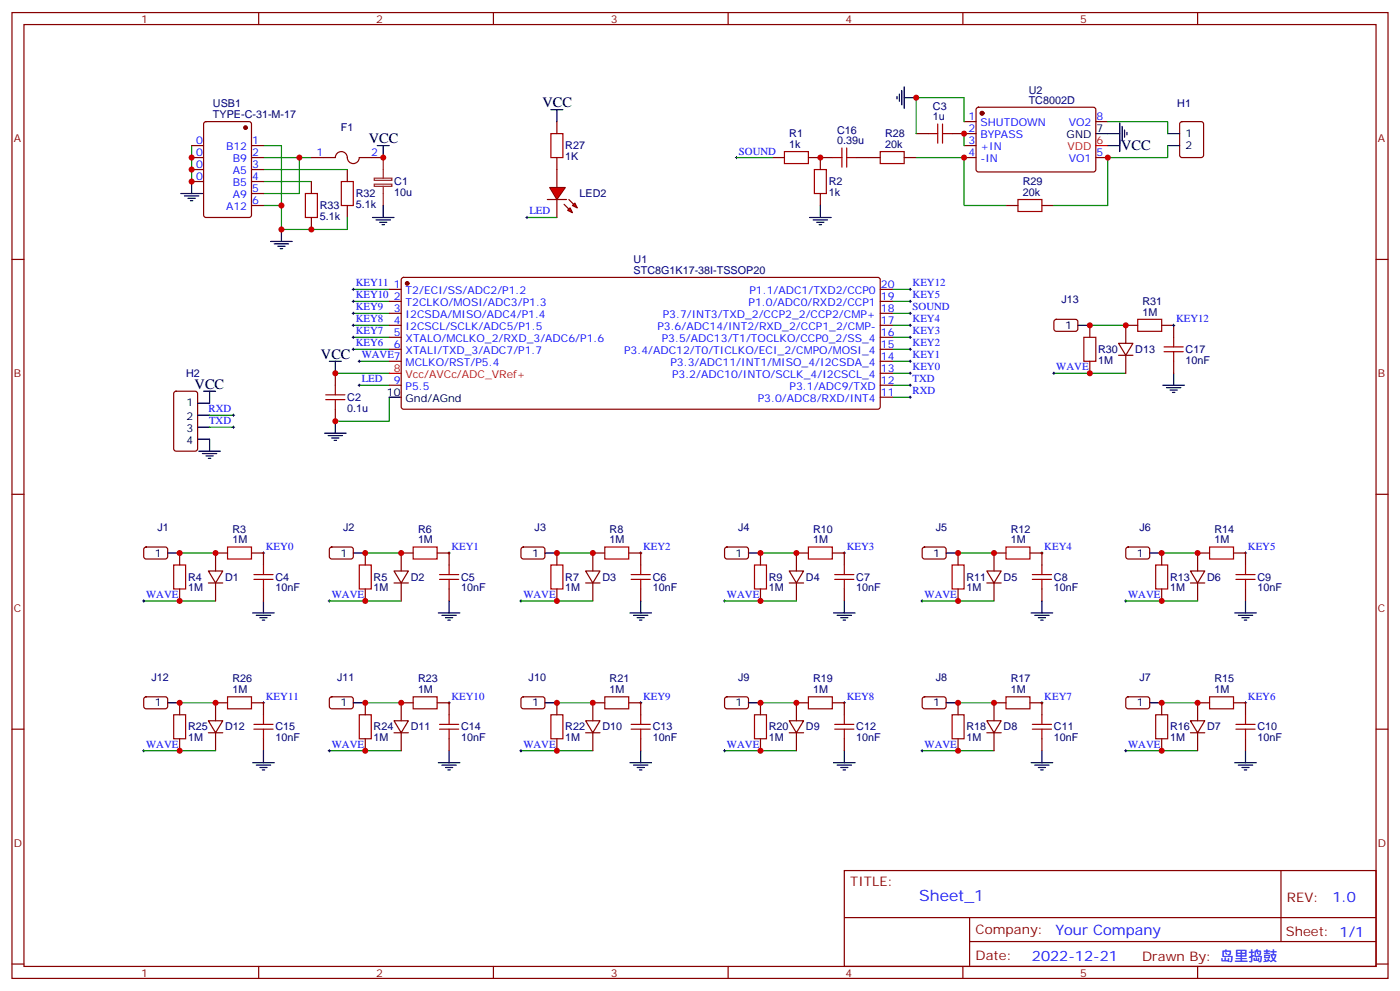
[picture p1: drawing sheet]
<svg xmlns="http://www.w3.org/2000/svg" width="412mm" height="292mm" viewBox="0 0 412 292" stroke-linecap="round" stroke-linejoin="round" font-family="sans-serif">
<g fill="none" stroke="#870000" stroke-width=".35">
<path d="M3.5 3.7h405.4v284.3h-405.4zM7.1 7.2h398.2v277.3h-398.2zM76.2 3.7v3.5M145.3 3.7v3.5M214.5 3.7v3.5M283.6 3.7v3.5M352.8 3.7v3.5M3.5 76.4h3.6M405.3 76.4h3.6M3.5 145.5h3.6M405.3 145.5h3.6M3.5 214.7h3.6"/>
<path d="M405.3 214.7h3.6M248.7 256.3h156.6v28.2h-156.6zM377.3 256.3v20.9M248.7 270.1h156.5M285.6 277.2h119.6M285.6 270.1v14.2M3.5 283.8h3.6M76.2 284.5v3.5M145.3 284.5v3.5M214.5 284.5v3.5M283.6 284.5v3.5M352.8 284.5v3.5"/>
<path d="M405.3 283.8h3.6"/>
</g>
<path d="M77.3 206.9h.7M77.6 206.6v.7M131.9 206.9h.7M132.3 206.6v.7M188.4 206.9h.7M188.7 206.6v.7M248.4 206.9h.7M248.7 206.6v.7M306.6 206.9h.7M306.9 206.6v.7M366.5 206.9h.7M366.9 206.6v.7" fill="none" stroke="#000" stroke-width=".29"/>
<g fill="#f00" stroke="#870000" stroke-width=".35">
<path d="M161.9 55.2h4.6l-2.5 3.5z"/>
<path d="M161.2 58.7h5.7z"/>
</g>
<g fill="#870000" stroke="#870000" stroke-width=".35">
<path d="M167.6 58.7l1.4 1.4z"/>
<path d="M166.2 60.1l1.4 1.5z"/>
</g>
<g fill="#f00" stroke="#870000" stroke-width=".35">
<path d="M168.6 60.5l.7-.7 .7 1.4z"/>
<path d="M167.2 61.9l.7-.7 .7 1.4z"/>
</g>
<g fill="none" stroke="#870000" stroke-width=".35">
<path d="M60.2 36l.5-.2h12.7l.6 .4 .1 27.1-.5 .7h-12.9l-.7-.4v-27.1zM164 35.8v3.5M269.9 39.3h3.5M280.5 39.3h7M284 35.8h3.5M287.7 31.8l.5-.2h34.2l.4 .7-.1 17.9-.6 .4h-34.2l-.4-.7v-17.6zM322.8 35.8h3.5M347.7 36l.5-.2h5.6l.7 .4v9.5l-.4 .6-5.9 .1-.7-.5v-9.4zM56.4 42.9h3.6M56.4 46.4h3.6M56.4 49.9h3.6M56.4 53.4h3.6"/>
<path d="M74.1 42.9h3.5M74.1 46.4h3.5M74.1 49.9h3.5M74.1 53.4h3.5M74.1 57h3.5M91.7 46.4h7.1a1.82 1.82 0 0 1 2-1.8 1.82 1.82 0 0 1 1.6 2.3 1.76 1.76 0 0 0 1.9 1.2 1.76 1.76 0 0 0 1.5-1.7h7.1M91.7 53.4v3.6M102.3 49.9v3.5M164 46.4v8.8M164 58.7v5.3M227.5 46.4h3.6M238.1 46.4h7.1"/>
<path d="M241.7 46.4v3.5M241.7 57v3.5M252.2 46.4h7.1M266.3 46.4h3.6M284 42.9h3.5M284 46.4h3.5M322.8 46.4h3.5M74.1 60.5h3.5M91.7 64v3.6M102.3 60.5v3.5M296.3 60.5h3.6M306.9 60.5h3.5"/>
<path d="M114.7 85.2h3.5M114.7 88.7h3.5M114.7 92.3h3.5M114.7 95.8h3.5M114.7 99.3h3.5M118.4 81.9l.5-.2h140l.4 .7-.1 37.6-.6 .5-140-.1-.4-.6v-37.4zM259.3 85.2h3.5M259.3 88.7h3.5M259.3 92.3h3.5M259.3 95.8h3.5M259.3 99.3h3.5M310.7 94.2l.4-.2 6 .1 .4 .6-.1 2.4-.6 .4h-5.9l-.5-.7v-2.1z"/>
<path d="M321 95.8v3.5M335.1 95.8h-3.5v5.3M342.2 95.8h3.5v3.5M51.4 115.4l.5-.2h5.6l.7 .4v16.5l-.5 .7h-5.8l-.7-.4v-16.5zM98.8 109.9v3.5M114.7 102.8h3.5M114.7 106.4h3.5M114.7 113.4h3.5M259.3 102.8h3.5M259.3 106.4h3.5M259.3 109.9h3.5M259.3 113.4h3.5"/>
<path d="M259.3 116.9h3.5M321 106.4v3.5M329.5 101.1h4.2l-2.1 3.5zM329.5 104.6h4.2M331.6 104.6v5.3M345.7 106.4v3.5M98.8 120.5v3.5M42.6 161.2l.4-.2 6 .1 .4 .6-.1 2.4-.6 .5-5.9-.1-.5-.6v-2.2zM52.9 162.8v3.5M52.9 173.4v3.5M61.4 168.1h4.2l-2.1 3.5zM61.4 171.6h4.2"/>
<path d="M63.5 171.6v5.3M67 162.8h-3.5v5.3M74.1 162.8h3.5v3.5M77.6 173.4v3.5M97.2 161.2l.5-.2 5.9 .1 .5 .6-.1 2.4-.6 .5-6-.1-.4-.6v-2.2zM107.6 162.8v3.5M107.6 173.4v3.5M116.1 168.1h4.2l-2.1 3.5zM116.1 171.6h4.2M118.2 171.6v5.3M121.7 162.8h-3.5v5.3M128.8 162.8h3.5v3.5"/>
<path d="M132.3 173.4v3.5M153.7 161.2l.5-.2 5.9 .1 .4 .6-.1 2.4-.6 .5-5.9-.1-.4-.6v-2.2zM164 162.8v3.5M164 173.4v3.5M172.5 168.1h4.2l-2.1 3.5zM172.5 171.6h4.2M174.6 171.6v5.3M178.2 162.8h-3.6v5.3M185.2 162.8h3.5v3.5M188.7 173.4v3.5M213.7 161.2l.4-.2 6 .1 .4 .6-.1 2.4-.6 .5-5.9-.1-.5-.6v-2.2zM224 162.8v3.5"/>
<path d="M224 173.4v3.5M232.5 168.1h4.2l-2.1 3.5zM232.5 171.6h4.2M234.6 171.6v5.3M238.1 162.8h-3.5v5.3M245.2 162.8h3.5v3.5M248.7 173.4v3.5M271.9 161.2l.4-.2 6 .1 .4 .6-.1 2.4-.6 .5-5.9-.1-.5-.6v-2.2zM282.2 162.8v3.5M282.2 173.4v3.5M290.7 168.1h4.2l-2.1 3.5zM290.7 171.6h4.2"/>
<path d="M292.8 171.6v5.3M296.3 162.8h-3.5v5.3M303.4 162.8h3.5v3.5M306.9 173.4v3.5M331.8 161.2l.5-.2 5.9 .1 .5 .6-.1 2.4-.6 .5-6-.1-.4-.6v-2.2zM342.2 162.8v3.5M342.2 173.4v3.5M350.7 168.1h4.2l-2.1 3.5zM350.7 171.6h4.2M352.8 171.6v5.3M356.3 162.8h-3.5v5.3M363.4 162.8h3.5v3.5"/>
<path d="M366.9 173.4v3.5M42.6 205.3l.4-.2 6 .1 .4 .6-.1 2.4-.6 .5-5.9-.1-.5-.6v-2.2zM52.9 206.9v3.5M52.9 217.5v3.5M61.4 212.2h4.2l-2.1 3.5zM61.4 215.7h4.2M63.5 215.7v5.3M67 206.9h-3.5v5.3M74.1 206.9h3.5v3.5M77.6 217.5v3.5M97.2 205.3l.5-.2 5.9 .1 .5 .6-.1 2.4-.6 .5-6-.1-.4-.6v-2.2zM107.6 206.9v3.5"/>
<path d="M107.6 217.5v3.5M116.1 212.2h4.2l-2.1 3.5zM116.1 215.7h4.2M118.2 215.7v5.3M121.7 206.9h-3.5v5.3M128.8 206.9h3.5v3.5M132.3 217.5v3.5M153.7 205.3l.5-.2 5.9 .1 .4 .6-.1 2.4-.6 .5-5.9-.1-.4-.6v-2.2zM164 206.9v3.5M164 217.5v3.5M172.5 212.2h4.2l-2.1 3.5zM172.5 215.7h4.2"/>
<path d="M174.6 215.7v5.3M178.2 206.9h-3.6v5.3M185.2 206.9h3.5v3.5M188.7 217.5v3.5M213.7 205.3l.4-.2 6 .1 .4 .6-.1 2.4-.6 .5-5.9-.1-.5-.6v-2.2zM224 206.9v3.5M224 217.5v3.5M232.5 212.2h4.2l-2.1 3.5zM232.5 215.7h4.2M234.6 215.7v5.3M238.1 206.9h-3.5v5.3M245.2 206.9h3.5v3.5"/>
<path d="M248.7 217.5v3.5M271.9 205.3l.4-.2 6 .1 .4 .6-.1 2.4-.6 .5-5.9-.1-.5-.6v-2.2zM282.2 206.9v3.5M282.2 217.5v3.5M290.7 212.2h4.2l-2.1 3.5zM290.7 215.7h4.2M292.8 215.7v5.3M296.3 206.9h-3.5v5.3M303.4 206.9h3.5v3.5M306.9 217.5v3.5M331.8 205.3l.5-.2 5.9 .1 .5 .6-.1 2.4-.6 .5-6-.1-.4-.6v-2.2zM342.2 206.9v3.5"/>
<path d="M342.2 217.5v3.5M350.7 212.2h4.2l-2.1 3.5zM350.7 215.7h4.2M352.8 215.7v5.3M356.3 206.9h-3.5v5.3M363.4 206.9h3.5v3.5M366.9 217.5v3.5"/>
</g>
<g fill="none" stroke="#008700" stroke-width=".35">
<path d="M284 35.8v-7h-14.1v10.5M284 39.3v3.6M326.3 35.8h17.7v3.5M56.4 42.9v10.5M77.6 46.4h10.6v10.6h-10.6M77.6 42.9h5.3v17.6M77.6 53.4h14.1M77.6 49.9h24.7M88.2 46.4h3.5M217 46.4h10.5M269.9 46.4h14.1v14.1h12.3M344 42.9v3.5h-17.7v14.1h-15.9"/>
<path d="M77.6 60.5h5.3v7.1h19.4v-3.6M155.2 64h8.8M104.1 99.3h10.6M104.1 95.8h10.6M104.1 92.3h10.6M104.1 88.7h10.6M104.1 85.2h10.6M262.8 99.3h5.3M262.8 95.8h5.3M262.8 92.3h5.3M262.8 88.7h5.3M262.8 85.2h5.3"/>
<path d="M321 95.8h10.6M98.8 109.9h15.9M104.1 102.8h10.6M105.8 113.4h8.9M105.8 106.4h8.9M114.7 116.9v7.1h-15.9M262.8 102.8h5.3M262.8 116.9h5.3M262.8 113.4h5.3M262.8 109.9h5.3M262.8 106.4h5.3M310.4 109.9h21.2"/>
<path d="M61.7 125.8h7.1M61.7 122.2h7.1M42.3 176.9h21.2M52.9 162.8h10.6M97 176.9h21.2M107.6 162.8h10.6M153.5 176.9h21.1M164 162.8h10.6M213.4 176.9h21.2M224 162.8h10.6M271.6 176.9h21.2M282.2 162.8h10.6"/>
<path d="M331.6 176.9h21.2M342.2 162.8h10.6M52.9 206.9h10.6M107.6 206.9h10.6M164 206.9h10.6M224 206.9h10.6M282.2 206.9h10.6M342.2 206.9h10.6M42.3 221h21.2M97 221h21.2M153.5 221h21.1M213.4 221h21.2"/>
<path d="M271.6 221h21.2M331.6 221h21.2"/>
</g>
<g fill="none" stroke="#000" stroke-width=".29">
<path d="M216.6 46.4h.7M217 46v.7M154.9 64h.7M155.2 63.7v.7M103.7 95.8h.7M103.7 85.2h.7M103.7 99.3h.7M103.7 88.7h.7M103.7 92.3h.7M104.1 84.8v.7M104.1 88.4v.7M104.1 91.9v.7"/>
<path d="M104.1 95.4v.7M104.1 99v.7M267.8 95.8h.7M267.8 85.2h.7M267.8 99.3h.7M267.8 88.7h.7M267.8 92.3h.7M268.1 84.8v.7M268.1 88.4v.7M268.1 91.9v.7M268.1 95.4v.7M268.1 99v.7"/>
<path d="M345.4 95.8h.7M345.7 95.4v.7M103.7 102.8h.7M104.1 102.5v.7M105.5 113.4h.7M105.5 106.4h.7M105.8 106v.7M105.8 113.1v.7M267.8 113.4h.7M267.8 106.4h.7M267.8 109.9h.7M267.8 116.9h.7"/>
<path d="M267.8 102.8h.7M268.1 102.5v.7M268.1 106v.7M268.1 109.5v.7M268.1 113.1v.7M268.1 116.6v.7M310.1 109.9h.7M310.4 109.5v.7M68.4 125.8h.7M68.4 122.2h.7M68.8 121.9v.7M68.8 125.4v.7"/>
<path d="M42 176.9h.7M42.3 176.6v.7M77.3 162.8h.7M77.6 162.5v.7M96.7 176.9h.7M97 176.6v.7M131.9 162.8h.7M132.3 162.5v.7M153.1 176.9h.7M153.5 176.6v.7M188.4 162.8h.7M188.7 162.5v.7"/>
<path d="M213.1 176.9h.7M213.4 176.6v.7M248.4 162.8h.7M248.7 162.5v.7M271.3 176.9h.7M271.6 176.6v.7M306.6 162.8h.7M306.9 162.5v.7M331.3 176.9h.7M331.6 176.6v.7M366.5 162.8h.7M366.9 162.5v.7"/>
<path d="M42 221h.7M42.3 220.7v.7M96.7 221h.7M97 220.7v.7M153.1 221h.7M153.5 220.7v.7M213.1 221h.7M213.4 220.7v.7M271.3 221h.7M271.6 220.7v.7M331.3 221h.7M331.6 220.7v.7"/>
</g>
<g fill="none" stroke="#a10000" stroke-width=".35">
<path d="M162.3 39.3h3.5v7.1h-3.5zM273.4 39.3h2.8M276.2 36.5v5.7M277.6 36.5v5.7M277.6 39.3h2.9M90 57h3.5v7h-3.5zM100.5 53.4h3.6v7.1h-3.6zM231.1 44.6h7v3.6h-7zM239.9 49.9h3.5v7.1h-3.5zM245.2 46.4h2.8M248 43.6v5.6M249.4 46.4h2.8"/>
<path d="M249.4 43.6v5.6M259.3 44.6h7v3.6h-7zM299.9 58.7h7v3.6h-7zM319.3 99.3h3.5v7.1h-3.5zM335.1 94h7.1v3.5h-7.1zM345.7 99.3v2.8M96 117.7h5.6M96 116.2h5.6M98.8 113.4v2.8M98.8 117.7v2.8M342.9 103.5h5.6M342.9 102.1h5.6"/>
<path d="M345.7 103.5v2.9M51.2 166.3h3.5v7.1h-3.5zM67 161h7.1v3.6h-7.1zM74.8 170.6h5.6M74.8 169.2h5.6M77.6 166.3v2.9M77.6 170.6v2.8M105.8 166.3h3.6v7.1h-3.6zM121.7 161h7.1v3.6h-7.1zM129.5 170.6h5.6M129.5 169.2h5.6M132.3 166.3v2.9"/>
<path d="M132.3 170.6v2.8M162.3 166.3h3.5v7.1h-3.5zM178.2 161h7v3.6h-7zM185.9 170.6h5.7M185.9 169.2h5.7M188.7 166.3v2.9M188.7 170.6v2.8M222.2 166.3h3.6v7.1h-3.6zM238.1 161h7.1v3.6h-7.1zM245.9 170.6h5.6M245.9 169.2h5.6M248.7 166.3v2.9"/>
<path d="M248.7 170.6v2.8M280.5 166.3h3.5v7.1h-3.5zM296.3 161h7.1v3.6h-7.1zM304.1 170.6h5.6M304.1 169.2h5.6M306.9 166.3v2.9M306.9 170.6v2.8M340.4 166.3h3.6v7.1h-3.6zM356.3 161h7.1v3.6h-7.1zM364.1 170.6h5.6M364.1 169.2h5.6M366.9 166.3v2.9"/>
<path d="M366.9 170.6v2.8M51.2 210.4h3.5v7.1h-3.5zM67 205.1h7.1v3.6h-7.1zM74.8 214.7h5.6M74.8 213.3h5.6M77.6 210.4v2.9M77.6 214.7v2.8M105.8 210.4h3.6v7.1h-3.6zM121.7 205.1h7.1v3.6h-7.1zM129.5 214.7h5.6M129.5 213.3h5.6M132.3 210.4v2.9"/>
<path d="M132.3 214.7v2.8M162.3 210.4h3.5v7.1h-3.5zM178.2 205.1h7v3.6h-7zM185.9 214.7h5.7M185.9 213.3h5.7M188.7 210.4v2.9M188.7 214.7v2.8M222.2 210.4h3.6v7.1h-3.6zM238.1 205.1h7.1v3.6h-7.1zM245.9 214.7h5.6M245.9 213.3h5.6M248.7 210.4v2.9"/>
<path d="M248.7 214.7v2.8M280.5 210.4h3.5v7.1h-3.5zM296.3 205.1h7.1v3.6h-7.1zM304.1 214.7h5.6M304.1 213.3h5.6M306.9 210.4v2.9M306.9 214.7v2.8M340.4 210.4h3.6v7.1h-3.6zM356.3 205.1h7.1v3.6h-7.1zM364.1 214.7h5.6M364.1 213.3h5.6M366.9 210.4v2.9"/>
<path d="M366.9 214.7v2.8"/>
</g>
<g fill="none" stroke="#000" stroke-width=".35">
<path d="M162.3 32.3h3.5M164 32.3v3.5M264.2 28.4v.7M264.9 27.7v2.1M265.6 26.6v4.3M266.3 28.8h3.6M266.3 25.6v6.3M322.8 39.3h7M329.8 36.2v8.4M330.6 37.2v4.3M331.3 38.3v2.1M332 39v.7"/>
<path d="M344 39.3h3.5M53.3 57h6.3M54.3 57.7h4.3M55.4 58.4h2.1M56.1 59.1h.7M56.4 53.4v3.6M111.1 42.9h3.6M112.9 42.9v3.5M326.3 42.9h3.5M344 42.9h3.5M79.7 71.1h6.4M80.8 71.8h4.2"/>
<path d="M81.8 72.5h2.2M82.5 73.2h.8M82.9 67.6v3.5M109.7 64h6.4M110.8 64.7h4.2M111.8 65.4h2.1M112.5 66.1h.7M112.9 60.5v3.5M238.5 64h6.3M239.5 64.7h4.3M240.6 65.4h2.1M241.3 66.1h.7"/>
<path d="M241.7 60.5v3.5M317.5 95.8h3.5M60 115.2h3.5M61.7 115.2v3.5h-3.5M97 106.4h3.5M98.8 106.4v3.5M114.7 116.9h3.5M342.5 113.4h6.4M343.6 114.1h4.2M344.7 114.8h2.1M345.4 115.5h.7M345.7 109.9v3.5"/>
<path d="M58.2 122.2h3.5M58.2 125.8h3.5M58.2 129.3h3.5v3.5M58.6 132.8h6.3M59.6 133.5h4.3M60.7 134.2h2.1M61.4 134.9h.7M95.6 127.5h6.4M96.7 128.2h4.2M97.7 128.9h2.1M98.4 129.6h.7M98.8 124v3.5"/>
<path d="M49.4 162.8h3.5M77.6 176.9v3.5M104.1 162.8h3.5M132.3 176.9v3.5M160.5 162.8h3.5M188.7 176.9v3.5M220.5 162.8h3.5M248.7 176.9v3.5M278.7 162.8h3.5M306.9 176.9v3.5M338.7 162.8h3.5M366.9 176.9v3.5"/>
<path d="M74.4 180.4h6.4M75.5 181.2h4.2M76.6 181.9h2.1M77.3 182.6h.7M129.1 180.4h6.4M130.2 181.2h4.2M131.2 181.9h2.1M131.9 182.6h.7M185.6 180.4h6.3M186.6 181.2h4.3M187.7 181.9h2.1M188.4 182.6h.7"/>
<path d="M245.5 180.4h6.4M246.6 181.2h4.2M247.6 181.9h2.2M248.4 182.6h.7M303.7 180.4h6.4M304.8 181.2h4.2M305.9 181.9h2.1M306.6 182.6h.7M363.7 180.4h6.4M364.8 181.2h4.2M365.8 181.9h2.1M366.5 182.6h.7"/>
<path d="M49.4 206.9h3.5M104.1 206.9h3.5M160.5 206.9h3.5M220.5 206.9h3.5M278.7 206.9h3.5M338.7 206.9h3.5M74.4 224.5h6.4M75.5 225.2h4.2M76.6 226h2.1M77.3 226.7h.7M77.6 221v3.5M129.1 224.5h6.4"/>
<path d="M130.2 225.2h4.2M131.2 226h2.1M131.9 226.7h.7M132.3 221v3.5M185.6 224.5h6.3M186.6 225.2h4.3M187.7 226h2.1M188.4 226.7h.7M188.7 221v3.5M245.5 224.5h6.4M246.6 225.2h4.2M247.6 226h2.2"/>
<path d="M248.4 226.7h.7M248.7 221v3.5M303.7 224.5h6.4M304.8 225.2h4.2M305.9 226h2.1M306.6 226.7h.7M306.9 221v3.5M363.7 224.5h6.4M364.8 225.2h4.2M365.8 226h2.1M366.5 226.7h.7M366.9 221v3.5"/>
</g>
<path d="M110.2 52.5h5.2v.6h-5.2zM110.2 54.2h5.2v.7h-5.2zM112.9 46.4v6M112.9 54.9v5.6" fill="none" stroke="#8c2424" stroke-width=".35"/>
<path d="M322.8 42.9h3.5M114.7 109.9h3.5" fill="none" stroke="#f00" stroke-width=".35"/>
<g fill="#870000" stroke="#870000" stroke-width=".35">
<circle cx="119.9" cy="83.4" r=".53"/>
<circle cx="289.3" cy="33.3" r=".53"/>
<circle cx="72.3" cy="37.6" r=".53"/>
</g>
<g fill="#c00">
<circle cx="63.5" cy="206.9" r=".88"/>
<circle cx="52.9" cy="206.9" r=".88"/>
<circle cx="52.9" cy="221" r=".88"/>
<circle cx="107.6" cy="221" r=".88"/>
<circle cx="107.6" cy="206.9" r=".88"/>
<circle cx="118.2" cy="206.9" r=".88"/>
<circle cx="164" cy="221" r=".88"/>
<circle cx="164" cy="206.9" r=".88"/>
<circle cx="174.6" cy="206.9" r=".88"/>
<circle cx="224" cy="221" r=".88"/>
<circle cx="224" cy="206.9" r=".88"/>
<circle cx="234.6" cy="206.9" r=".88"/>
<circle cx="282.2" cy="221" r=".88"/>
<circle cx="282.2" cy="206.9" r=".88"/>
<circle cx="292.8" cy="206.9" r=".88"/>
<circle cx="342.2" cy="221" r=".88"/>
<circle cx="342.2" cy="206.9" r=".88"/>
<circle cx="352.8" cy="206.9" r=".88"/>
<circle cx="352.8" cy="162.8" r=".88"/>
<circle cx="342.2" cy="162.8" r=".88"/>
<circle cx="342.2" cy="176.9" r=".88"/>
<circle cx="292.8" cy="162.8" r=".88"/>
<circle cx="282.2" cy="162.8" r=".88"/>
<circle cx="282.2" cy="176.9" r=".88"/>
<circle cx="234.6" cy="162.8" r=".88"/>
<circle cx="224" cy="162.8" r=".88"/>
<circle cx="224" cy="176.9" r=".88"/>
<circle cx="174.6" cy="162.8" r=".88"/>
<circle cx="164" cy="162.8" r=".88"/>
<circle cx="164" cy="176.9" r=".88"/>
<circle cx="118.2" cy="162.8" r=".88"/>
<circle cx="107.6" cy="162.8" r=".88"/>
<circle cx="107.6" cy="176.9" r=".88"/>
<circle cx="52.9" cy="176.9" r=".88"/>
<circle cx="52.9" cy="162.8" r=".88"/>
<circle cx="63.5" cy="162.8" r=".88"/>
<circle cx="98.8" cy="109.9" r=".88"/>
<circle cx="98.8" cy="124" r=".88"/>
<circle cx="326.3" cy="46.4" r=".88"/>
<circle cx="269.9" cy="28.8" r=".88"/>
<circle cx="284" cy="46.4" r=".88"/>
<circle cx="241.7" cy="46.4" r=".88"/>
<circle cx="284" cy="39.3" r=".88"/>
<circle cx="321" cy="109.9" r=".88"/>
<circle cx="321" cy="95.8" r=".88"/>
<circle cx="331.6" cy="95.8" r=".88"/>
<circle cx="82.9" cy="67.6" r=".88"/>
<circle cx="91.7" cy="67.6" r=".88"/>
<circle cx="56.4" cy="49.9" r=".88"/>
<circle cx="56.4" cy="46.4" r=".88"/>
<circle cx="56.4" cy="53.4" r=".88"/>
<circle cx="88.2" cy="46.4" r=".88"/>
<circle cx="82.9" cy="60.5" r=".88"/>
<circle cx="112.9" cy="46.4" r=".88"/>
</g>
<text font-size="4.6" fill="#00f" x="270.8" y="265.3">Sheet_1</text>
<g font-size="4.2">
<text x="159.8" y="31.6">VCC</text>
<text x="108.7" y="42.2">VCC</text>
<text x="330.3" y="44.2">VCC</text>
<text x="94.5" y="105.7">VCC</text>
<text x="57.3" y="114.5">VCC</text>
</g>
<g font-size="4.2" fill="#00f">
<text x="392.5" y="265.6">1.0</text>
<text x="310.9" y="275.1">Your Company</text>
<text x="304" y="282.9">2022-12-21</text>
</g>
<g font-size="3.9" fill="#800">
<text x="250.5" y="260.9">TITLE:</text>
<text x="379.1" y="265.6">REV:</text>
<text x="287.4" y="275.1">Company:</text>
<text x="378.7" y="275.7">Sheet: 1/1</text>
<text x="287.4" y="282.8">Date:</text>
<text x="336.4" y="282.8">Drawn By: 岛里捣鼓</text>
</g>
<g font-size="3.2" fill="#800">
<text x="41.6" y="6.7">1</text>
<text x="110.8" y="6.7">2</text>
<text x="179.9" y="6.7">3</text>
<text x="249.1" y="6.7">4</text>
<text x="318.2" y="6.7">5</text>
<text x="4.1" y="41.8">A</text>
<text x="405.9" y="41.8">A</text>
<text x="4.1" y="110.9">B</text>
<text x="405.9" y="110.9">B</text>
<text x="4.1" y="180.1">C</text>
<text x="405.9" y="180.1">C</text>
<text x="4.1" y="249.2">D</text>
<text x="405.9" y="249.2">D</text>
<text x="41.6" y="287.5">1</text>
<text x="110.8" y="287.5">2</text>
<text x="179.9" y="287.5">3</text>
<text x="249.1" y="287.5">4</text>
<text x="318.2" y="287.5">5</text>
</g>
<g font-size="3.2" fill="#000080">
<text x="303" y="27.6">U2</text>
<text x="62.7" y="34.7">TYPE-C-31-M-17</text>
<text x="62.7" y="31.6">USB1</text>
<text x="274.8" y="35.5">1u</text>
<text x="274.8" y="32.3">C3</text>
<text x="303" y="30.5">TC8002D</text>
<text x="346.8" y="31.6">H1</text>
<text x="100.4" y="38.6">F1</text>
<text x="232.5" y="40.4">R1</text>
<text x="246.6" y="39.3">C16</text>
<text x="260.7" y="40.4">R28</text>
<text x="166.5" y="47.2">1K</text>
<text x="166.5" y="44">R27</text>
<text x="232.5" y="43.6">1k</text>
<text x="246.6" y="42.5">0.39u</text>
<text x="260.7" y="43.6">20k</text>
<text x="104.8" y="58.1">R32</text>
<text x="116.1" y="57.8">10u</text>
<text x="116.1" y="54.6">C1</text>
<text x="170.7" y="58.1">LED2</text>
<text x="244.1" y="57.8">1k</text>
<text x="244.1" y="54.6">R2</text>
<text x="301.3" y="57.7">20k</text>
<text x="301.3" y="54.5">R29</text>
<text x="94.2" y="64.8">5.1k</text>
<text x="94.2" y="61.6">R33</text>
<text x="104.8" y="61.3">5.1k</text>
<text x="186.6" y="77.4">U1</text>
<text x="186.6" y="80.6">STC8G1K17-38I-TSSOP20</text>
<text x="312.7" y="89.3">J13</text>
<text x="336.6" y="89.8">R31</text>
<text x="336.6" y="93">1M</text>
<text x="323.5" y="107.1">1M</text>
<text x="323.5" y="103.9">R30</text>
<text x="334.4" y="103.9">D13</text>
<text x="349.2" y="107.1">10nF</text>
<text x="349.2" y="103.9">C17</text>
<text x="54.8" y="110.9">H2</text>
<text x="102.3" y="118">C2</text>
<text x="102.3" y="121.2">0.1u</text>
<text x="46.4" y="156.3">J1</text>
<text x="68.4" y="160">1M</text>
<text x="68.4" y="156.8">R3</text>
<text x="101" y="156.3">J2</text>
<text x="123.1" y="160">1M</text>
<text x="123.1" y="156.8">R6</text>
<text x="157.5" y="156.3">J3</text>
<text x="179.6" y="160">1M</text>
<text x="179.6" y="156.8">R8</text>
<text x="217.5" y="156.3">J4</text>
<text x="239.5" y="160">1M</text>
<text x="239.5" y="156.8">R10</text>
<text x="275.7" y="156.3">J5</text>
<text x="297.8" y="160">1M</text>
<text x="297.8" y="156.8">R12</text>
<text x="335.6" y="156.3">J6</text>
<text x="357.7" y="160">1M</text>
<text x="357.7" y="156.8">R14</text>
<text x="55.4" y="170.9">R4</text>
<text x="66.3" y="170.9">D1</text>
<text x="81.1" y="170.9">C4</text>
<text x="110.1" y="170.9">R5</text>
<text x="121" y="170.9">D2</text>
<text x="135.8" y="170.9">C5</text>
<text x="166.5" y="170.9">R7</text>
<text x="177.4" y="170.9">D3</text>
<text x="192.3" y="170.9">C6</text>
<text x="226.5" y="170.9">R9</text>
<text x="237.4" y="170.9">D4</text>
<text x="252.2" y="170.9">C7</text>
<text x="284.7" y="170.9">R11</text>
<text x="295.6" y="170.9">D5</text>
<text x="310.4" y="170.9">C8</text>
<text x="344.7" y="170.9">R13</text>
<text x="355.6" y="170.9">D6</text>
<text x="370.4" y="170.9">C9</text>
<text x="55.4" y="174.1">1M</text>
<text x="81.1" y="174.1">10nF</text>
<text x="110.1" y="174.1">1M</text>
<text x="135.8" y="174.1">10nF</text>
<text x="166.5" y="174.1">1M</text>
<text x="192.3" y="174.1">10nF</text>
<text x="226.5" y="174.1">1M</text>
<text x="252.2" y="174.1">10nF</text>
<text x="284.7" y="174.1">1M</text>
<text x="310.4" y="174.1">10nF</text>
<text x="344.7" y="174.1">1M</text>
<text x="370.4" y="174.1">10nF</text>
<text x="44.6" y="200.4">J12</text>
<text x="68.4" y="200.9">R26</text>
<text x="99.3" y="200.4">J11</text>
<text x="123.1" y="200.9">R23</text>
<text x="155.7" y="200.4">J10</text>
<text x="179.6" y="200.9">R21</text>
<text x="217.5" y="200.4">J9</text>
<text x="239.5" y="200.9">R19</text>
<text x="275.7" y="200.4">J8</text>
<text x="297.8" y="200.9">R17</text>
<text x="335.6" y="200.4">J7</text>
<text x="357.7" y="200.9">R15</text>
<text x="68.4" y="204.1">1M</text>
<text x="123.1" y="204.1">1M</text>
<text x="179.6" y="204.1">1M</text>
<text x="239.5" y="204.1">1M</text>
<text x="297.8" y="204.1">1M</text>
<text x="357.7" y="204.1">1M</text>
<text x="55.4" y="215">R25</text>
<text x="66.3" y="215">D12</text>
<text x="81.1" y="215">C15</text>
<text x="110.1" y="215">R24</text>
<text x="121" y="215">D11</text>
<text x="135.8" y="215">C14</text>
<text x="166.5" y="215">R22</text>
<text x="177.4" y="215">D10</text>
<text x="192.3" y="215">C13</text>
<text x="226.5" y="215">R20</text>
<text x="237.4" y="215">D9</text>
<text x="252.2" y="215">C12</text>
<text x="284.7" y="215">R18</text>
<text x="295.6" y="215">D8</text>
<text x="310.4" y="215">C11</text>
<text x="344.7" y="215">R16</text>
<text x="355.6" y="215">D7</text>
<text x="370.4" y="215">C10</text>
<text x="55.4" y="218.2">1M</text>
<text x="81.1" y="218.2">10nF</text>
<text x="110.1" y="218.2">1M</text>
<text x="135.8" y="218.2">10nF</text>
<text x="166.5" y="218.2">1M</text>
<text x="192.3" y="218.2">10nF</text>
<text x="226.5" y="218.2">1M</text>
<text x="252.2" y="218.2">10nF</text>
<text x="284.7" y="218.2">1M</text>
<text x="310.4" y="218.2">10nF</text>
<text x="344.7" y="218.2">1M</text>
<text x="370.4" y="218.2">10nF</text>
</g>
<g font-size="3.2" fill="#00f">
<text x="285.3" y="35.5">1</text>
<text x="323" y="35.5">8</text>
<text x="285.3" y="39">2</text>
<text x="288.8" y="37.2">SHUTDOWN</text>
<text x="288.8" y="40.7">BYPASS</text>
<text x="314.8" y="37.2">VO2</text>
<text x="57.8" y="42.5">0</text>
<text x="57.8" y="46">0</text>
<text x="66.6" y="44.3">B12</text>
<text x="68.6" y="47.8">B9</text>
<text x="74.3" y="42.5">1</text>
<text x="74.3" y="46">2</text>
<text x="93.2" y="46">1</text>
<text x="109.4" y="46">2</text>
<text x="217.7" y="45.5">SOUND</text>
<text x="285.3" y="42.5">3</text>
<text x="285.3" y="46">4</text>
<text x="288.8" y="44.3">+IN</text>
<text x="288.8" y="47.8">-IN</text>
<text x="314.8" y="47.8">VO1</text>
<text x="323" y="46">5</text>
<text x="57.8" y="49.6">0</text>
<text x="57.8" y="53.1">0</text>
<text x="68.6" y="51.3">A5</text>
<text x="74.3" y="49.6">3</text>
<text x="74.3" y="53.1">4</text>
<text x="68.6" y="54.9">B5</text>
<text x="68.6" y="58.4">A9</text>
<text x="74.3" y="56.6">5</text>
<text x="66.6" y="61.9">A12</text>
<text x="74.3" y="60.1">6</text>
<text x="155.9" y="63.1">LED</text>
<text x="104.8" y="87.8">KEY10</text>
<text x="104.8" y="84.3">KEY11</text>
<text x="116" y="88.4">2</text>
<text x="116" y="84.8">1</text>
<text x="119.5" y="86.6">T2/ECI/SS/ADC2/P1.2</text>
<text x="220.8" y="86.6">P1.1/ADC1/TXD2/CCP0</text>
<text x="259.5" y="84.8">20</text>
<text x="259.5" y="88.4">19</text>
<text x="268.8" y="84.3">KEY12</text>
<text x="268.8" y="87.8">KEY5</text>
<text x="104.8" y="91.4">KEY9</text>
<text x="104.8" y="94.9">KEY8</text>
<text x="116" y="95.4">4</text>
<text x="116" y="91.9">3</text>
<text x="119.5" y="93.7">I2CSDA/MISO/ADC4/P1.4</text>
<text x="119.5" y="90.1">T2CLKO/MOSI/ADC3/P1.3</text>
<text x="195.2" y="93.7">P3.7/INT3/TXD_2/CCP2_2/CCP2/CMP+</text>
<text x="220.5" y="90.1">P1.0/ADC0/RXD2/CCP1</text>
<text x="259.5" y="91.9">18</text>
<text x="259.5" y="95.4">17</text>
<text x="268.8" y="94.9">KEY4</text>
<text x="268.8" y="91.4">SOUND</text>
<text x="346.4" y="94.9">KEY12</text>
<text x="104.8" y="102">KEY6</text>
<text x="104.8" y="98.4">KEY7</text>
<text x="116" y="99">5</text>
<text x="119.5" y="100.7">XTALO/MCLKO_2/RXD_3/ADC6/P1.6</text>
<text x="119.5" y="97.2">I2CSCL/SCLK/ADC5/P1.5</text>
<text x="193.6" y="97.2">P3.6/ADC14/INT2/RXD_2/CCP1_2/CMP-</text>
<text x="194.9" y="100.7">P3.5/ADC13/T1/TOCLKO/CCP0_2/SS_4</text>
<text x="259.5" y="99">16</text>
<text x="268.8" y="102">KEY2</text>
<text x="268.8" y="98.4">KEY3</text>
<text x="106.5" y="105.5">WAVE7</text>
<text x="116" y="102.5">6</text>
<text x="119.5" y="107.8">MCLKO/RST/P5.4</text>
<text x="119.5" y="104.2">XTALI/TXD_3/ADC7/P1.7</text>
<text x="183.8" y="104.2">P3.4/ADC12/T0/TICLKO/ECI_2/CMPO/MOSI_4</text>
<text x="197.5" y="107.8">P3.3/ADC11/INT1/MISO_4/I2CSDA_4</text>
<text x="259.5" y="102.5">15</text>
<text x="259.5" y="106">14</text>
<text x="268.8" y="105.5">KEY1</text>
<text x="106.5" y="112.5">LED</text>
<text x="116" y="113.1">9</text>
<text x="198" y="111.3">P3.2/ADC10/INTO/SCLK_4/I2CSCL_4</text>
<text x="259.5" y="109.5">13</text>
<text x="259.5" y="113.1">12</text>
<text x="268.8" y="112.5">TXD</text>
<text x="268.8" y="109">KEY0</text>
<text x="311.1" y="109">WAVE</text>
<text x="119.5" y="114.8">P5.5</text>
<text x="223.2" y="118.4">P3.0/ADC8/RXD/INT4</text>
<text x="232.6" y="114.8">P3.1/ADC9/TXD</text>
<text x="259.5" y="116.6">11</text>
<text x="268.8" y="116.1">RXD</text>
<text x="61.4" y="121.4">RXD</text>
<text x="61.6" y="124.9">TXD</text>
<text x="78.3" y="161.9">KEY0</text>
<text x="133" y="161.9">KEY1</text>
<text x="189.4" y="161.9">KEY2</text>
<text x="249.4" y="161.9">KEY3</text>
<text x="307.6" y="161.9">KEY4</text>
<text x="367.6" y="161.9">KEY5</text>
<text x="43" y="176">WAVE</text>
<text x="97.7" y="176">WAVE</text>
<text x="154.2" y="176">WAVE</text>
<text x="214.1" y="176">WAVE</text>
<text x="272.3" y="176">WAVE</text>
<text x="332.3" y="176">WAVE</text>
<text x="78.3" y="206">KEY11</text>
<text x="133" y="206">KEY10</text>
<text x="189.4" y="206">KEY9</text>
<text x="249.4" y="206">KEY8</text>
<text x="307.6" y="206">KEY7</text>
<text x="367.6" y="206">KEY6</text>
<text x="43" y="220.1">WAVE</text>
<text x="97.7" y="220.1">WAVE</text>
<text x="154.2" y="220.1">WAVE</text>
<text x="214.1" y="220.1">WAVE</text>
<text x="272.3" y="220.1">WAVE</text>
<text x="332.3" y="220.1">WAVE</text>
</g>
<g font-size="3.2">
<text x="314.2" y="40.7">GND</text>
<text x="323" y="39">7</text>
<text x="349.2" y="40.4">1</text>
<text x="349.2" y="43.9">2</text>
<text x="313.7" y="96.8">1</text>
<text x="54.9" y="119.4">1</text>
<text x="114" y="116.6">10</text>
<text x="119.5" y="118.4">Gnd/AGnd</text>
<text x="54.9" y="123.6">2</text>
<text x="54.9" y="127.2">3</text>
<text x="54.9" y="130.7">4</text>
<text x="45.6" y="163.9">1</text>
<text x="100.3" y="163.9">1</text>
<text x="156.7" y="163.9">1</text>
<text x="216.7" y="163.9">1</text>
<text x="274.9" y="163.9">1</text>
<text x="334.9" y="163.9">1</text>
<text x="45.6" y="208">1</text>
<text x="100.3" y="208">1</text>
<text x="156.7" y="208">1</text>
<text x="216.7" y="208">1</text>
<text x="274.9" y="208">1</text>
<text x="334.9" y="208">1</text>
</g>
<g font-size="3.2" fill="#f00">
<text x="314.4" y="44.3">VDD</text>
<text x="323" y="42.5">6</text>
<text x="116" y="109.5">8</text>
<text x="119.5" y="111.3">Vcc/AVCc/ADC_VRef+</text>
</g>
</svg>
